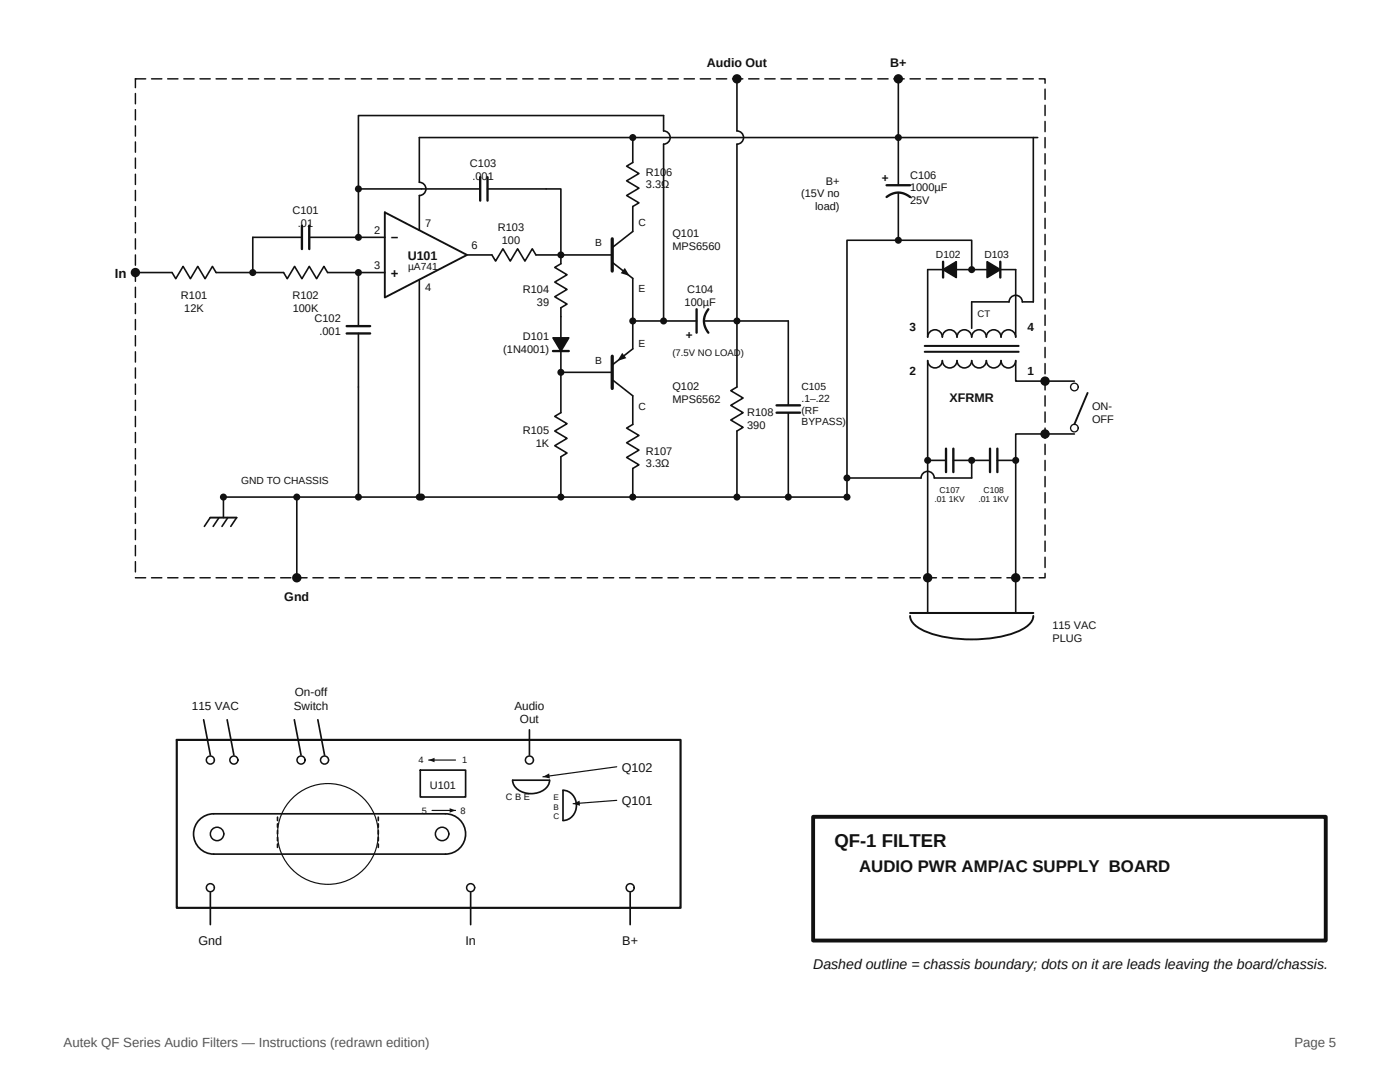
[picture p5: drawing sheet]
<svg xmlns="http://www.w3.org/2000/svg" width="279mm" height="216mm" viewBox="0 0 279 216" stroke-linecap="round" stroke-linejoin="round" font-family="sans-serif">
<path d="M27 15.7h181.6v99.6h-181.6v-99.6" fill="none" stroke="#111" stroke-width=".29" stroke-dasharray="2 1.2"/>
<circle cx="27" cy="54.4" r=".94" fill="#111"/>
<path d="M27 54.4h7.3l.8 1.2 1.4-2.4 1.5 2.4 1.5-2.4 1.4 2.4 1.5-2.4 .7 1.2h7.3" fill="none" stroke="#111" stroke-width=".32"/>
<circle cx="50.4" cy="54.4" r=".7" fill="#111"/>
<path d="M50.4 54.4h6.2l.7 1.2 1.5-2.4 1.5 2.4 1.4-2.4 1.5 2.4 1.4-2.4 .8 1.2h6.1" fill="none" stroke="#111" stroke-width=".32"/>
<circle cx="71.5" cy="54.4" r=".7" fill="#111"/>
<path d="M76.8 42.4l16.4 8.5-16.4 8.5z" fill="none" stroke="#111" stroke-width=".38"/>
<path d="M60.3 47.4h-9.9v7M61.7 47.4h9.8M71.5 54.4h5.3" fill="none" stroke="#111" stroke-width=".32"/>
<path d="M60.3 45v4.7M61.7 45v4.7" fill="none" stroke="#111" stroke-width=".47"/>
<circle cx="71.5" cy="47.4" r=".7" fill="#111"/>
<path d="M71.5 37.7v9.7h5.3M83.7 27.4v9a1.32 1.32 0 0 1 1.3 1.3 1.32 1.32 0 0 1-1.3 1.3v6.9M71.5 54.4v10.7M83.7 55.8v43.4M71.5 66.5v32.7" fill="none" stroke="#111" stroke-width=".32"/>
<path d="M69.2 65.1h4.7M69.2 66.5h4.7" fill="none" stroke="#111" stroke-width=".47"/>
<circle cx="71.5" cy="37.7" r=".7" fill="#111"/>
<path d="M97.3 37.7h14.6v13.2h-4.9l-.8-1.3-1.4 2.5-1.5-2.5-1.5 2.5-1.4-2.5-1.5 2.5-.7-1.2h-5M132.4 23.1h-60.9v14.6h24.3" fill="none" stroke="#111" stroke-width=".32"/>
<path d="M95.8 35.4v4.6M97.3 35.4v4.6" fill="none" stroke="#111" stroke-width=".47"/>
<circle cx="111.9" cy="50.9" r=".7" fill="#111"/>
<path d="M111.9 50.9v1.7l-1.2 .8 2.5 1.4-2.5 1.5 2.5 1.5-2.5 1.4 2.5 1.5-1.3 .7v6M111.9 70v4.3" fill="none" stroke="#111" stroke-width=".32"/>
<path d="M110.4 67.4h3.1l-1.6 2.6z" fill="#111" stroke="#111" stroke-width=".32"/>
<path d="M110.4 70h3.1" fill="none" stroke="#111" stroke-width=".47"/>
<circle cx="111.9" cy="74.3" r=".7" fill="#111"/>
<path d="M111.9 50.9h10.3M122.2 52.3l4.1 3.3M126.3 46.2l-4.1 3.2M111.9 74.3v8l-1.2 .8 2.5 1.4-2.5 1.5 2.5 1.5-2.5 1.4 2.5 1.5-1.3 .7v8.1" fill="none" stroke="#111" stroke-width=".32"/>
<path d="M122.2 47.6v6.5" fill="none" stroke="#111" stroke-width=".64"/>
<path d="M124.7 53.5l1 1.6-1.8-.6z" fill="#111"/>
<path d="M111.9 74.3h10.3M122.2 75.8l4.1 3.2M126.3 69.6l-4.1 3.2" fill="none" stroke="#111" stroke-width=".32"/>
<path d="M122.2 71.1v6.4" fill="none" stroke="#111" stroke-width=".64"/>
<path d="M124.2 70.4l.8 1.1-1.8 .5z" fill="#111"/>
<path d="M126.3 27.4v5l-1.2 .8 2.4 1.4-2.4 1.5 2.4 1.4-2.4 1.5 2.4 1.5-1.2 .7v5M126.3 55.6v14M126.3 79v5.7l-1.2 .7 2.4 1.5-2.4 1.4 2.4 1.5-2.4 1.5 2.4 1.4-1.2 .8v5.7" fill="none" stroke="#111" stroke-width=".32"/>
<circle cx="126.3" cy="64" r=".7" fill="#111"/>
<path d="M126.3 64h6.1" fill="none" stroke="#111" stroke-width=".32"/>
<circle cx="132.4" cy="64" r=".7" fill="#111"/>
<path d="M132.4 23.1v3a1.32 1.32 0 0 1 1.4 1.3 1.32 1.32 0 0 1-1.4 1.4v35.2h6.6M140.5 64h6.6" fill="none" stroke="#111" stroke-width=".32"/>
<path d="M139 61.7v4.7M141.4 61.7a3.6 3.6 0 0 0 0 4.7" fill="none" stroke="#111" stroke-width=".47"/>
<circle cx="147.1" cy="64" r=".7" fill="#111"/>
<path d="M147.1 15.7v10.4a1.32 1.32 0 0 1 1.3 1.3 1.32 1.32 0 0 1-1.3 1.4v35.2" fill="none" stroke="#111" stroke-width=".32"/>
<circle cx="147.1" cy="15.7" r=".94" fill="#111"/>
<path d="M83.7 27.4h123.4M157.3 80.9v-16.9h-10.2v13.2l-1.3 .8 2.5 1.4-2.5 1.5 2.5 1.4-2.5 1.5 2.5 1.5-1.2 .7v13.2M157.3 82.3v16.9" fill="none" stroke="#111" stroke-width=".32"/>
<path d="M155 80.9h4.7M155 82.3h4.7" fill="none" stroke="#111" stroke-width=".47"/>
<g fill="#111">
<circle cx="126.3" cy="27.4" r=".7"/>
<circle cx="179.3" cy="27.4" r=".7"/>
</g>
<path d="M179.3 15.7v11.7" fill="none" stroke="#111" stroke-width=".32"/>
<circle cx="179.3" cy="15.7" r=".94" fill="#111"/>
<path d="M179.3 27.4v9.6M179.3 38.4v9.5" fill="none" stroke="#111" stroke-width=".32"/>
<path d="M176.9 39.3a3.6 3.6 0 0 1 4.7 0M176.9 37h4.7" fill="none" stroke="#111" stroke-width=".47"/>
<circle cx="179.3" cy="47.9" r=".7" fill="#111"/>
<path d="M188.2 53.8h-3.1v13.5a1.46 1.46 0 0 1 1.5-1.5 1.46 1.46 0 0 1 1.5 1.5 1.46 1.46 0 0 1 1.4-1.5 1.46 1.46 0 0 1 1.5 1.5 1.46 1.46 0 0 1 1.5-1.5 1.46 1.46 0 0 1 1.4 1.5 1.46 1.46 0 0 1 1.5-1.5 1.46 1.46 0 0 1 1.4 1.5 1.46 1.46 0 0 1 1.5-1.5 1.46 1.46 0 0 1 1.5 1.5 1.46 1.46 0 0 1 1.4-1.5 1.46 1.46 0 0 1 1.5 1.5v-13.5h-3.1M190.8 53.8h6.2M185.1 72a1.46 1.46 0 0 0 1.5 1.4 1.46 1.46 0 0 0 1.5-1.4 1.46 1.46 0 0 0 1.4 1.4 1.46 1.46 0 0 0 1.5-1.4 1.46 1.46 0 0 0 1.5 1.4 1.46 1.46 0 0 0 1.4-1.4 1.46 1.46 0 0 0 1.5 1.4 1.46 1.46 0 0 0 1.4-1.4 1.46 1.46 0 0 0 1.5 1.4 1.46 1.46 0 0 0 1.5-1.4 1.46 1.46 0 0 0 1.4 1.4 1.46 1.46 0 0 0 1.5-1.4" fill="none" stroke="#111" stroke-width=".32"/>
<path d="M184.6 69h18.7M184.6 70.2h18.7" fill="none" stroke="#111" stroke-width=".41"/>
<g fill="#111" stroke="#111" stroke-width=".32">
<path d="M188.2 53.8l2.6-1.6v3.2z"/>
<path d="M197 52.2l2.6 1.6-2.6 1.6z"/>
</g>
<path d="M188.2 52.2v3.2M199.6 52.2v3.2" fill="none" stroke="#111" stroke-width=".47"/>
<circle cx="193.9" cy="53.8" r=".7" fill="#111"/>
<path d="M206.2 27.4v32.8h-2.2a1.32 1.32 0 0 0-1.3-1.3 1.32 1.32 0 0 0-1.3 1.3h-7.5v5.3M193.9 53.8v-5.9h-24.9v51.3M202.7 72v4.1h5.9" fill="none" stroke="#111" stroke-width=".32"/>
<g fill="#111">
<circle cx="208.6" cy="76.1" r=".94"/>
<circle cx="208.6" cy="86.6" r=".94"/>
</g>
<path d="M208.6 76.1h5.8" fill="none" stroke="#111" stroke-width=".32"/>
<g fill="#fff" stroke="#111" stroke-width=".26">
<circle cx="214.4" cy="77.2" r=".76"/>
<circle cx="214.4" cy="85.4" r=".76"/>
</g>
<path d="M217.1 78.4l-2.7 6.3" fill="none" stroke="#111" stroke-width=".38"/>
<path d="M185.1 72v19.9M214.4 86.6h-11.7v5.3" fill="none" stroke="#111" stroke-width=".32"/>
<g fill="#111">
<circle cx="185.1" cy="91.9" r=".7"/>
<circle cx="202.7" cy="91.9" r=".7"/>
</g>
<path d="M185.1 91.9h3.7M190.3 91.9h7.3M199 91.9h3.7" fill="none" stroke="#111" stroke-width=".32"/>
<path d="M188.8 89.5v4.7M190.3 89.5v4.7M197.6 89.5v4.7M199 89.5v4.7" fill="none" stroke="#111" stroke-width=".47"/>
<circle cx="193.9" cy="91.9" r=".7" fill="#111"/>
<path d="M193.9 91.9v3.5h-7.4a1.32 1.32 0 0 0-1.4-1.3 1.32 1.32 0 0 0-1.3 1.3h-14.8" fill="none" stroke="#111" stroke-width=".32"/>
<circle cx="169" cy="95.4" r=".7" fill="#111"/>
<path d="M185.1 91.9v23.4M202.7 91.9v23.4" fill="none" stroke="#111" stroke-width=".32"/>
<g fill="#111">
<circle cx="185.1" cy="115.3" r=".94"/>
<circle cx="202.7" cy="115.3" r=".94"/>
</g>
<path d="M71.5 99.2h97.5M185.1 115.3v7M202.7 115.3v7" fill="none" stroke="#111" stroke-width=".32"/>
<path d="M181.6 122.3h24.6" fill="none" stroke="#111" stroke-width=".41"/>
<path d="M181.6 122.9a3 3 0 0 0 1.7 2.4 22 22 0 0 0 12.3 2.2 17 17 0 0 0 9.7-2.8l.8-1.2 .1-.6" fill="none" stroke="#111" stroke-width=".38"/>
<g fill="#111">
<circle cx="84.1" cy="99.2" r=".7"/>
<circle cx="111.9" cy="99.2" r=".7"/>
<circle cx="126.3" cy="99.2" r=".7"/>
<circle cx="147.1" cy="99.2" r=".7"/>
<circle cx="157.3" cy="99.2" r=".7"/>
<circle cx="83.7" cy="99.2" r=".7"/>
</g>
<path d="M44.6 99.2h26.9" fill="none" stroke="#111" stroke-width=".32"/>
<g fill="#111">
<circle cx="71.5" cy="99.2" r=".7"/>
<circle cx="59.2" cy="99.2" r=".7"/>
</g>
<path d="M59.2 99.2v16.1" fill="none" stroke="#111" stroke-width=".32"/>
<g fill="#111">
<circle cx="59.2" cy="115.3" r=".94"/>
<circle cx="44.6" cy="99.2" r=".7"/>
</g>
<path d="M44.6 99.2v4.1M42 103.3l-1.2 1.7M43.7 103.3l-1.2 1.7M45.5 103.3l-1.2 1.7M47.2 103.3l-1.1 1.7" fill="none" stroke="#111" stroke-width=".32"/>
<path d="M42 103.3h5.2" fill="none" stroke="#111" stroke-width=".38"/>
<circle cx="169" cy="99.2" r=".7" fill="#111"/>
<path d="M35.3 147.6h100.5v33.6h-100.5z" fill="none" stroke="#111" stroke-width=".44"/>
<g fill="#fff" stroke="#111" stroke-width=".3">
<circle cx="42" cy="151.7" r=".8"/>
<circle cx="46.7" cy="151.7" r=".8"/>
<circle cx="60.1" cy="151.7" r=".8"/>
<circle cx="64.8" cy="151.7" r=".8"/>
</g>
<path d="M40.6 143.6l1.4 7.1M45.3 143.6l1.4 7.1M58.7 143.6l1.4 7.1M63.4 143.6l1.4 7.1M83.9 153.7h9v5.3h-9z" fill="none" stroke="#111" stroke-width=".34"/>
<path d="M85.5 151.7h5.4" fill="none" stroke="#111" stroke-width=".23"/>
<path d="M85.5 151.7l1.2-.5v.9z" fill="#111"/>
<path d="M86.2 161.7h4.7" fill="none" stroke="#111" stroke-width=".23"/>
<path d="M89.7 161.3l1.2 .4-1.2 .5z" fill="#111"/>
<circle cx="105.7" cy="151.7" r=".8" fill="#fff" stroke="#111" stroke-width=".3"/>
<path d="M102.3 155.7h7.4a3.3 3.3 0 0 1-3.7 2.7 3.3 3.3 0 0 1-3.7-2.7zM105.7 145.6v5.1M112.4 157.7a3 3 0 0 1 2.6 3 3 3 0 0 1-2.6 3z" fill="none" stroke="#111" stroke-width=".34"/>
<path d="M123.1 153l-14.8 2" fill="none" stroke="#111" stroke-width=".23"/>
<path d="M108.3 155l1.3-.7 .1 1z" fill="#111"/>
<path d="M123.1 159.7l-8.7 .7" fill="none" stroke="#111" stroke-width=".23"/>
<path d="M114.4 160.4l1.3-.6v1z" fill="#111"/>
<circle cx="65.4" cy="166.4" r="10.1" fill="none" stroke="#111" stroke-width=".23"/>
<path d="M39.8 163.6a4 4 0 0 1 2.9-1.2h46.2a4 4 0 0 1 4 4 4 4 0 0 1-4 4h-46.2a4 4 0 0 1-3.8-2.5 4 4 0 0 1 .9-4.3z" fill="none" stroke="#111" stroke-width=".34"/>
<g fill="#fff" stroke="#111" stroke-width=".3">
<circle cx="43.3" cy="166.4" r="1.34"/>
<circle cx="88.2" cy="166.4" r="1.34"/>
</g>
<path d="M55.4 163.1v6.7M75.5 163.1v6.7" fill="none" stroke="#111" stroke-width=".34" stroke-dasharray=".7 .7"/>
<circle cx="42" cy="177.1" r=".8" fill="#fff" stroke="#111" stroke-width=".3"/>
<path d="M42 178.1v6.4" fill="none" stroke="#111" stroke-width=".34"/>
<circle cx="93.9" cy="177.1" r=".8" fill="#fff" stroke="#111" stroke-width=".3"/>
<path d="M93.9 178.1v6.4" fill="none" stroke="#111" stroke-width=".34"/>
<circle cx="125.8" cy="177.1" r=".8" fill="#fff" stroke="#111" stroke-width=".3"/>
<path d="M125.8 178.1v6.4" fill="none" stroke="#111" stroke-width=".34"/>
<path d="M162.3 163h102.3v24.7h-102.3z" fill="none" stroke="#111" stroke-width=".78"/>
<text font-size="3.7" fill="#111" x="166.5" y="169">QF-1 FILTER</text>
<text font-size="3.4" fill="#111" x="171.4" y="173.9">AUDIO PWR AMP/AC SUPPLY BOARD</text>
<text font-size="2.8" fill="#111" x="162.3" y="193.3">Dashed outline = chassis boundary; dots on it are leads leaving the board/chassis.</text>
<g font-size="2.6" fill="#111">
<text x="78" y="48.4">−</text>
<text x="22.9" y="55.6">In</text>
<text x="78" y="55.4">+</text>
</g>
<g font-size="2.6" fill="#555">
<text x="12.7" y="208.8">Autek QF Series Audio Filters — Instructions (redrawn edition)</text>
<text x="258.3" y="208.8">Page 5</text>
</g>
<g font-size="2.5" fill="#111">
<text x="141.1" y="13.4">Audio Out</text>
<text x="177.7" y="13.4">B+</text>
<text x="81.4" y="51.9">U101</text>
<text x="189.5" y="80.2">XFRMR</text>
<text x="56.7" y="120">Gnd</text>
<text x="124.1" y="154">Q102</text>
<text x="124.1" y="160.7">Q101</text>
<text x="39.6" y="188.5">Gnd</text>
<text x="92.9" y="188.5">In</text>
<text x="124.2" y="188.5">B+</text>
</g>
<g font-size="2.3" fill="#111">
<text x="176" y="36.4">+</text>
<text x="136.9" y="67.6">+</text>
<text x="181.5" y="66.1">3</text>
<text x="205" y="66.1">4</text>
<text x="181.5" y="74.9">2</text>
<text x="205" y="74.9">1</text>
<text x="38.3" y="141.6">115 VAC</text>
<text x="58.6" y="141.6">Switch</text>
<text x="58.8" y="138.9">On-off</text>
<text x="102.7" y="141.6">Audio</text>
<text x="103.8" y="144.3">Out</text>
</g>
<g font-size="2.2" fill="#111">
<text x="93.8" y="33.3">C103</text>
<text x="94.3" y="35.8">.001</text>
<text x="128.9" y="35.1">R106</text>
<text x="181.6" y="35.6">C106</text>
<text x="128.9" y="37.6">3.3Ω</text>
<text x="159.9" y="39.3">(15V no</text>
<text x="162.7" y="41.9">load)</text>
<text x="164.8" y="36.8">B+</text>
<text x="181.6" y="38.2">1000µF</text>
<text x="181.6" y="40.7">25V</text>
<text x="58.4" y="42.7">C101</text>
<text x="59.5" y="45.2">.01</text>
<text x="74.7" y="46.6">2</text>
<text x="84.9" y="45.4">7</text>
<text x="99.4" y="46.2">R103</text>
<text x="134.2" y="47.4">Q101</text>
<text x="74.7" y="53.7">3</text>
<text x="94.1" y="49.7">6</text>
<text x="100.1" y="48.7">100</text>
<text x="134.2" y="49.9">MPS6560</text>
<text x="36.1" y="59.7">R101</text>
<text x="58.4" y="59.7">R102</text>
<text x="84.9" y="58.1">4</text>
<text x="104.3" y="58.5">R104</text>
<text x="137.1" y="58.5">C104</text>
<text x="36.8" y="62.2">12K</text>
<text x="58.4" y="62.2">100K</text>
<text x="62.8" y="64.3">C102</text>
<text x="107.2" y="61">39</text>
<text x="136.6" y="61">100µF</text>
<text x="63.7" y="66.9">.001</text>
<text x="100.4" y="70.4">(1N4001)</text>
<text x="104.3" y="67.9">D101</text>
<text x="134.2" y="77.8">Q102</text>
<text x="134.2" y="80.3">MPS6562</text>
<text x="149.1" y="83.1">R108</text>
<text x="217.9" y="81.9">ON-</text>
<text x="104.3" y="86.6">R105</text>
<text x="106.9" y="89.1">1K</text>
<text x="149.1" y="85.6">390</text>
<text x="217.9" y="84.4">OFF</text>
<text x="128.9" y="90.7">R107</text>
<text x="128.9" y="93.2">3.3Ω</text>
<text x="210" y="125.5">115 VAC</text>
<text x="210" y="128.1">PLUG</text>
<text x="85.8" y="157.5">U101</text>
</g>
<g font-size="2" fill="#111">
<text x="127.5" y="45">C</text>
<text x="81.4" y="53.8">µA741</text>
<text x="118.8" y="49.1">B</text>
<text x="186.8" y="51.5">D102</text>
<text x="196.4" y="51.5">D103</text>
<text x="127.5" y="58.2">E</text>
<text x="127.5" y="69.3">E</text>
<text x="118.8" y="72.5">B</text>
<text x="160" y="77.8">C105</text>
<text x="127.5" y="81.9">C</text>
<text x="160" y="80.2">.1–.22</text>
<text x="160" y="82.5">(RF</text>
<text x="160" y="84.9">BYPASS)</text>
<text x="48.1" y="96.5">GND TO CHASSIS</text>
</g>
<g font-size="1.9" fill="#111">
<text x="195.1" y="63.2">CT</text>
<text x="134.2" y="71.1">(7.5V NO LOAD)</text>
</g>
<g font-size="1.8" fill="#111">
<text x="83.5" y="152.3">4</text>
<text x="92.3" y="152.3">1</text>
<text x="101" y="159.7">C B E</text>
<text x="84.2" y="162.4">5</text>
<text x="91.9" y="162.4">8</text>
</g>
<g font-size="1.7" fill="#111">
<text x="186.5" y="100.3">.01 1KV</text>
<text x="187.5" y="98.3">C107</text>
<text x="195.3" y="100.3">.01 1KV</text>
<text x="196.3" y="98.3">C108</text>
</g>
<g font-size="1.6" fill="#111">
<text x="110.5" y="159.7">E</text>
<text x="110.5" y="161.6">B</text>
<text x="110.4" y="163.4">C</text>
</g>
</svg>
